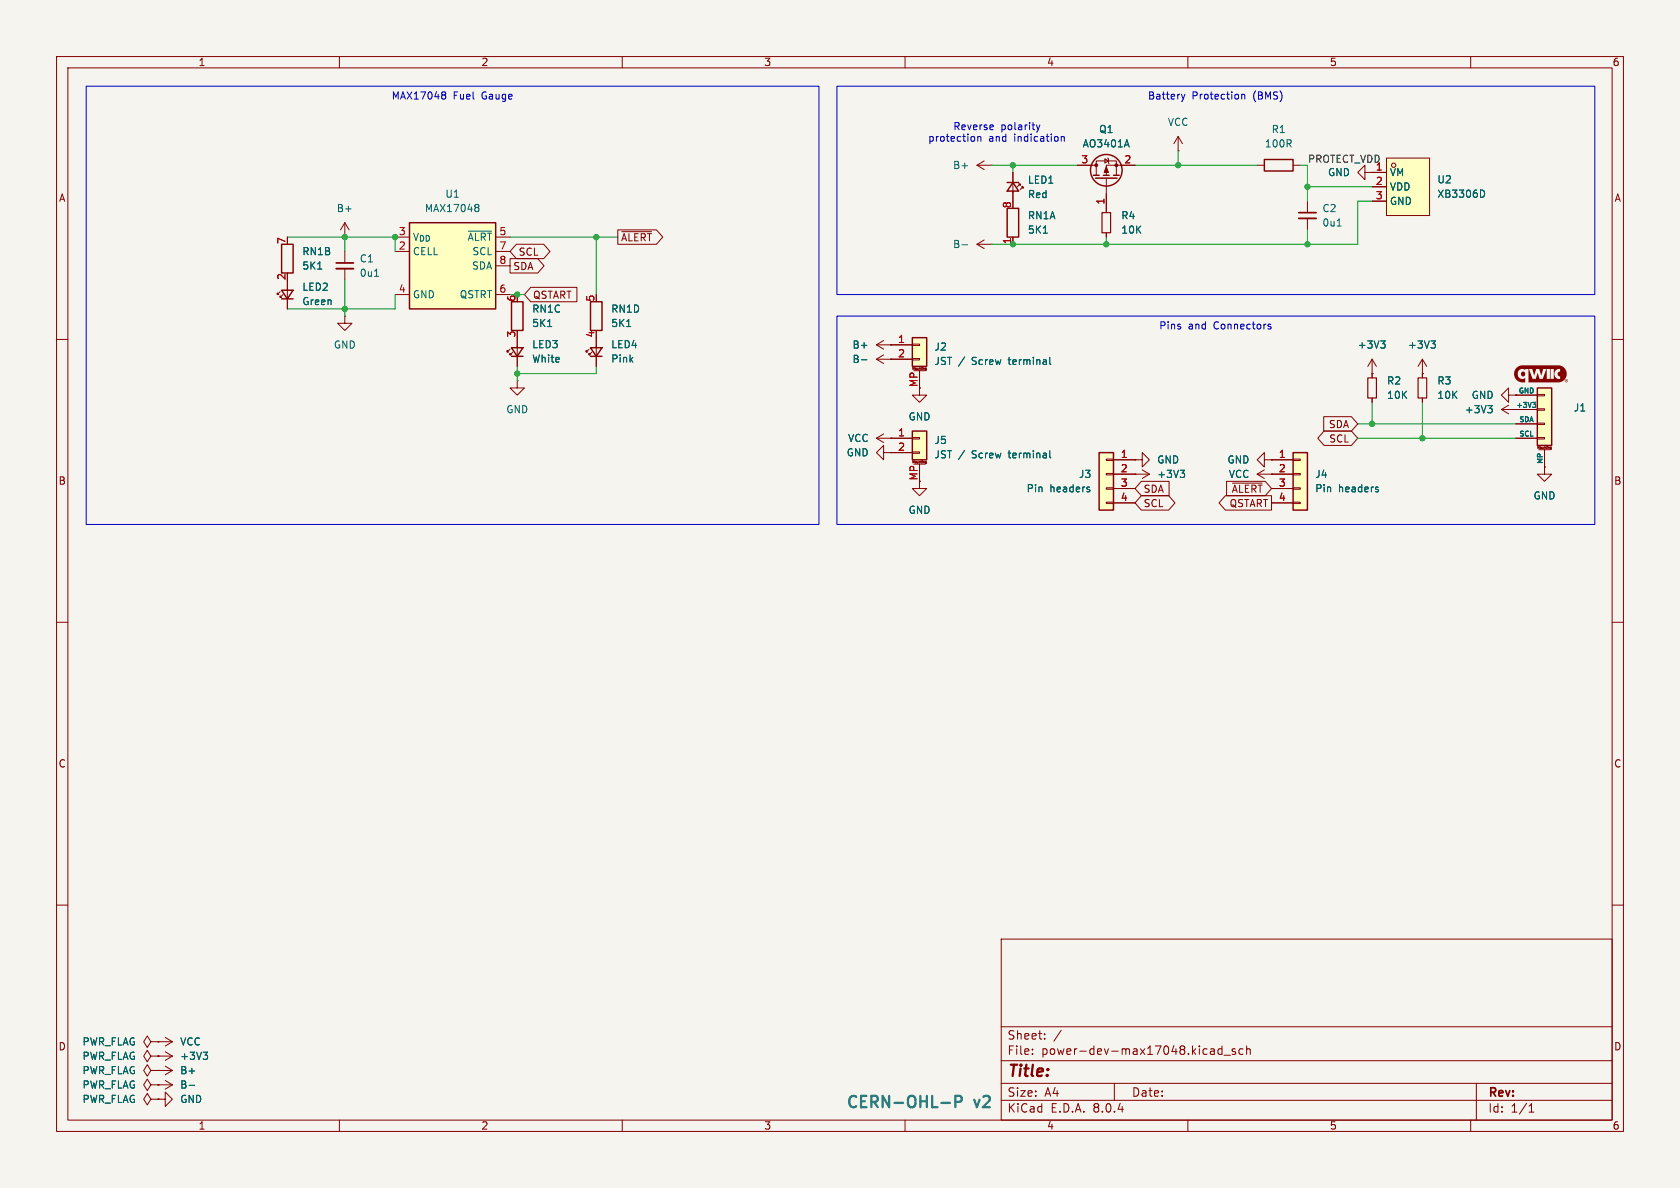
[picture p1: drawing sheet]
<svg xmlns="http://www.w3.org/2000/svg" width="297mm" height="210mm" viewBox="0 0 297 210" stroke-linecap="round" stroke-linejoin="round" font-family="sans-serif">
<path d="M0 0h297v210h-297z" fill="#f5f4ef" stroke="#f5f4ef" stroke-width=".18"/>
<g fill="none" stroke="#840000" stroke-width=".18">
<path d="M10 10h277v190h-277zM12 12h273v186h-273zM60 10v2M110 10v2M160 10v2M210 10v2M260 10v2M10 60h2M61 44.5v2M61 47.5v2M285 60h2M156.2 80v-1.3l-1.3 1.3 1.3 1.3v-1.3h1.3"/>
<path d="M157.5 80h.1M162.6 85.1v1.3h1.2l-1.2 1.2-1.3-1.2h1.3M10 110h2M285 110h2M10 160h2M285 160h2M177 166h108v32h-108zM60 198v2M110 198v2M160 198v2M177 194.5h108M177 191.5h108"/>
<path d="M177 187.5h108M177 181.5h108M182.5 186.3v.1M182.5 185.5v.1M184.7 183.6v.1M184.7 182.8v.1M187.6 182.1l-1.3 2M197 191.5v3M210 198v2M216 184.9v1.5M216 185.5l-.4-.1-.3 .3v.4l.2 .2h.5M216.4 186.5h1.1"/>
<path d="M218.4 185.5l-.4-.1-.2 .2 .1 .2 .5 .2v.3h-.6M219.7 185.5l-.4-.1-.3 .3v.4l.2 .2h.5M220.4 185.5l.2-.1 .4 .1v.9M220.4 184.9v1.5M260 198v2M261 191.5v6.5M270.3 196.6h.9M270.3 195.5l.4-.4v1.5"/>
</g>
<path d="M59.4 47.5h3.1" fill="none" stroke="#840000" stroke-width=".33"/>
<path d="M59.4 46.5h3.1" fill="none" stroke="#840000" stroke-width=".3"/>
<path d="M66.2 48.8h.7" fill="none" stroke="#006464" stroke-width=".18"/>
<path d="M228.6 80h2.5v10.2h-2.5z" fill="#ffffc2"/>
<path d="M224.8 81.3h3.8M224.8 83.8h3.8M224.8 86.4h3.8M224.8 88.9h3.8M228.6 88.8h1.3v.2h-1.3zM228.6 86.2h1.3v.3h-1.3zM228.6 83.7h1.3v.2h-1.3zM228.6 81.2h1.3v.2h-1.3z" fill="none" stroke="#840000" stroke-width=".18"/>
<path d="M228.6 80h2.5v10.2h-2.5z" fill="none" stroke="#840000" stroke-width=".25"/>
<path d="M243.5 86.5l.2 .2-.2 .2M243.5 86.1l.1 .1" fill="none" stroke="#006464" stroke-width=".18"/>
<path d="M271.8 68.6h2.5v10.1h-2.5z" fill="#ffffc2"/>
<g fill="#840000">
<path d="M276.8 67.2h.2v.2h-.2v-.1h.2h-.2z"/>
<path d="M276.7 67.1h.4v.4h-.4l-.1-.2 .3 .2 .2-.2-.2-.2-.3 .2z"/>
<path d="M268.1 65l.5-.3 .5-.1h6.6l.5 .2 .5 .4 .2 .5 .1 .6-.4 .8-.8 .5h-5.6v-2.4l.7 1.8h.6l.3-1.1 .4 1.1h2.5v-.9h.1l.2 .7 .7 .2h.1v-.5l-.3-.1-.1-.3 .1-.3 .3-.1v-.5l-.7 .2-.3 .7h-.1v-.9h-.6v1.8h-.1v-1.8h-.6v1.8h-.7l.7-1.8h-.6l-.3 1.2-.4-1.2h-.5l-.4 1.2-.3-1.2h-1.3v.3l-.3-.2-.3-.1-.6 .4-.1 .8 .2 .3 .4 .3h.4l.3-.3v.9h-.7l-.7-.3-.4-.7-.1-.8z"/>
<circle cx="269.3" cy="66.1" r=".41"/>
</g>
<g fill="none" stroke="#840000" stroke-width=".18">
<path d="M190.5 29.2h3.3M193.8 31v-2.6h3.6v2.6M195.3 28.1l.7 .3-.7 .4zM195.6 31.5v5.3M195.8 27.9l.2 .2v.7l.1 .2M200.7 29.2h-5.1v1.8M49.5 51.6l-.5 .5v-.3v.3h.3M50 52.1l-.5 .5v-.3v.3h.3M50.8 49.5v5.1M61 55.9v1.3h1.2l-1.2 1.2-1.3-1.2h1.3M61 55.9h.1M154.9 77.5h2.6"/>
<path d="M154.9 77.5l1.3 .7M156.2 76.7l-1.3 .8M157.5 77.5h.1M268 69.9h3.8M268 72.4h3.8M268 74.9h3.8M268 77.5h3.8M271.8 77.3h1.2v.3h-1.2zM271.8 74.8h1.2v.3h-1.2zM271.8 72.3h1.2v.2h-1.2zM271.8 69.7h1.2v.3h-1.2zM272 79.5h2.1"/>
<path d="M273 79.5v3.1M274.1 79.2v.1M274.1 79.3h.1M274.2 79v.3l-.1 .1M274.2 79.3h-.1M274.2 79.1h-.1M273 82.6v1.2h1.3l-1.3 1.3-1.2-1.3h1.2M273 82.6h.1"/>
</g>
<g fill="none" stroke="#840000" stroke-width=".25">
<path d="M193.3 31h1M193.7 31.5h3.8M195.1 31h1M196.8 31h1.1M49.8 43.2h2v5.1h-2zM49.8 51.3h2l-1 1.5zM49.8 52.8h2M271.8 68.6h2.5v10.1h-2.5z"/>
<circle cx="195.6" cy="30.1" r="2.79"/>
</g>
<path d="M199.2 24.7l.4 1.3M56.2 47.6h.7M270.9 71.1h.6l-.3 .4 .2 .1 .1 .3-.2 .1h-.2" fill="none" stroke="#006464" stroke-width=".18"/>
<g fill="#840000" stroke="#840000" stroke-width=".18">
<path d="M195.6 29.5l.4 1h-.8z"/>
<circle cx="197.4" cy="29.2" r=".25"/>
<circle cx="193.8" cy="29.2" r=".25"/>
</g>
<path d="M72.4 39.4h15.2v15.2h-15.2z" fill="#ffffc2"/>
<path d="M72.4 39.4h15.2v15.2h-15.2zM90.4 53.3h2.1v5.1h-2.1zM104.4 53.3h2v5.1h-2zM90.4 61.5h2.1l-1.1 1.5zM90.4 63h2.1M104.4 61.5h2l-1 1.5zM104.4 63h2" fill="none" stroke="#840000" stroke-width=".25"/>
<g fill="none" stroke="#840000" stroke-width=".18">
<path d="M61 39.4l-.8 1.2M61 39.4v2.5M61 39.4l.7 1.2M172.7 29.2l1.3 .8M172.7 29.2h2.6M174 28.4l-1.3 .8M175.3 29.2h.1M61 41.9h.1M69.8 44.5h2.6M69.8 41.9h2.6M69.8 52.1h2.6M87.6 44.5h2.6"/>
<path d="M87.6 41.9h2.6M87.6 52.1h2.6M87.6 47h2.6M91.4 59.7v5.1M105.4 59.7v5.1M90.2 61.7l-.5 .5v-.2v.2h.2M90.7 62.2l-.5 .5v-.2v.2h.2M91.4 67.3v1.3h1.3l-1.3 1.3-1.2-1.3h1.2M91.4 67.3h.1M104.1 61.7l-.5 .5v-.2v.2h.3M104.6 62.2l-.5 .5v-.2v.2h.3M242.6 66h.1"/>
<path d="M242.6 63.5v3.3M242.6 70.4v.7M242.6 63.5l-.8 1.3M242.6 63.5l.7 1.3M251.5 66h.1M251.5 63.5v3.3M251.5 70.4v.7M251.5 63.5l-.8 1.3M251.5 63.5l.7 1.3M265.4 72.4l1.3 .8M265.4 72.4h2.6M266.7 69.9v-1.3l-1.3 1.3 1.3 1.2v-1.2h1.3"/>
<path d="M266.7 71.6l-1.3 .8M268 69.9h.1M26.7 191.8l-.7-1-.6 1 .6 1 .7-1h1.2M26.7 184.2l-.7-1.1-.6 1.1 .6 1 .7-1h1.2M26.7 186.7l-.7-1-.6 1 .6 1 .7-1h1.2M26.7 189.2l-.7-1-.6 1 .6 1 .7-1h1.2M26.7 194.3l-.7-1-.6 1 .6 1 .7-1h1.2M27.9 191.8h.1M27.9 184.2h.1M27.9 186.7h.1M27.9 189.2h.1M27.9 194.3h.1"/>
<path d="M27.9 194.3h1.3v-1.3l1.3 1.3-1.3 1.3v-1.3M27.9 189.2h2.6M27.9 186.7h2.6M27.9 191.8h2.6M27.9 184.2h2.6M29.2 188.5l1.3 .7M29.2 185.9l1.3 .8M29.2 191l1.3 .8M29.2 183.4l1.3 .8M30.5 189.2l-1.3 .8M30.5 186.7l-1.3 .8M30.5 191.8l-1.3 .7"/>
<path d="M30.5 184.2l-1.3 .7"/>
</g>
<g fill="none" stroke="#006464" stroke-width=".18">
<path d="M84.2 36.1h.2l.3 .3-.3 .3M84.2 36.7h.2M84.4 36.7l.3 .2v.3l-.2 .1-.3 .1M82.8 40.9h4.1M96.8 57.7h.7M110.8 57.7h.7M244.1 60.3h.8l-.5 .5M244.6 60.8l.3 .2v.3l-.3 .2M253 60.3h.8l-.5 .5M253.5 60.8l.3 .2v.3l-.3 .2M263 71.7h.8l-.4 .5M263.6 72.2l.2 .2v.3l-.2 .3"/>
<path d="M33.4 191.9h1M35.9 186h.8l-.4 .5M36.5 186.5l.2 .2v.3l-.2 .3"/>
</g>
<path d="M241.8 66.8h1.5v3.6h-1.5zM250.7 66.8h1.5v3.6h-1.5z" fill="none" stroke="#840000" stroke-width=".2"/>
<path d="M161.3 76.2h2.5v5.1h-2.5z" fill="#ffffc2"/>
<path d="M157.5 77.5h3.8M161.3 79.9h1.3v.2h-1.3zM161.3 77.3h1.3v.3h-1.3zM157.5 80h3.8M161.5 82h2.1M162.6 82v3.1M163.6 81.6h.1v.3h-.1M163.6 81.8h.1M223.5 81.3v-1.3l-1.3 1.3 1.3 1.3v-1.3h1.3M224.8 81.3h.1" fill="none" stroke="#840000" stroke-width=".18"/>
<path d="M161.3 76.2h2.5v5.1h-2.5z" fill="none" stroke="#840000" stroke-width=".25"/>
<path d="M170.5 79.6l-1.1 1.6M185.6 79.7v1.1l.2 .1" fill="none" stroke="#006464" stroke-width=".18"/>
<path d="M194.3 80h2.5v10.2h-2.5z" fill="#ffffc2"/>
<g fill="none" stroke="#840000" stroke-width=".18">
<path d="M208.3 26.7h.1M208.3 24.1l-.8 1.3M208.3 24.1v2.6M208.3 24.1l.7 1.3M154.9 61l1.3 .7M154.9 61h2.6M156.2 60.2l-1.3 .8M157.5 61h.1M162.6 68.6v1.3h1.2l-1.2 1.2-1.3-1.2h1.3M195.6 88.8h1.2v.2h-1.2zM195.6 86.2h1.2v.3h-1.2zM195.6 83.7h1.2v.2h-1.2z"/>
<path d="M195.6 81.2h1.2v.2h-1.2zM196.8 81.3h3.9M196.8 83.8h6.4M196.8 86.4h3.9M196.8 88.9h3.9M200.7 81.3h1.2v1.3l1.3-1.3-1.3-1.3v1.3M200.7 81.3h.1M200.7 83.8h.1M201.9 83.1l1.3 .7M203.2 83.8l-1.3 .8M222.2 83.8h2.6M222.2 83.8l1.3 .8"/>
<path d="M223.5 83.1l-1.3 .7M224.8 83.8h.1"/>
</g>
<path d="M194.3 80h2.5v10.2h-2.5z" fill="none" stroke="#840000" stroke-width=".25"/>
<path d="M192.5 86.5l.2 .2-.2 .2M192.5 86.1l.1 .1M208.6 83.1h.8l-.4 .5M209.2 83.6l.2 .3v.3l-.2 .2" fill="none" stroke="#006464" stroke-width=".18"/>
<path d="M161.3 59.7h2.5v5.1h-2.5z" fill="#ffffc2"/>
<g fill="none" stroke="#840000" stroke-width=".18">
<path d="M179.1 30.5v5.1M180.1 32.5h.2v.3v-.3l-.5 .5M180.6 33h.2v.3v-.3l-.5 .5M195.6 36.8v.8M222.2 29.2h1.3M228.6 29.2h1.3M179.1 41.9v1.3M195.6 41.1v.8M154.9 63.5h6.4M154.9 63.5l1.3 .8M156.2 62.7l-1.3 .8M157.5 63.5h.1"/>
<path d="M157.5 61h3.8M161.3 63.4h1.3v.2h-1.3zM161.3 60.8h1.3v.3h-1.3zM161.5 65.5h2.1M162.6 65.5v3.1M163.6 65.3h.1M163.7 65.1v.3h-.1M163.7 65.1h-.1"/>
</g>
<path d="M178.1 36.8h2v5.1h-2zM178.1 32.3h2M179.1 32.3l1 1.5h-2zM223.5 28.2h5.1v2h-5.1zM161.3 59.7h2.5v5.1h-2.5z" fill="none" stroke="#840000" stroke-width=".25"/>
<path d="M184.4 41.2h.8M152.3 63.6h1M170.5 63.1l-1.1 1.6M185.6 63.2v1.1l.2 .1" fill="none" stroke="#006464" stroke-width=".18"/>
<path d="M194.8 37.6h1.5v3.5h-1.5z" fill="none" stroke="#840000" stroke-width=".2"/>
<path d="M245.1 27.9h7.6v10.2h-7.6z" fill="#ffffc2"/>
<g fill="none" stroke="#840000" stroke-width=".18">
<path d="M179.1 30.5v1.8M179.1 33.8v1.8M190.5 29.2h2.5M195.6 34.3v3.3M198.1 29.2h2.6M231.1 35.6v2M231.1 38.6v2M241.3 30.5v-1.3l-1.3 1.3 1.3 1.3v-1.3h1.3M242.6 30.5h.1M242.6 30.5h2.5M242.6 33h2.5M242.6 35.6h2.5"/>
<path d="M245.1 27.9h7.6v10.2h-7.6zM50.8 49.5v1.8M50.8 52.8v1.8M90.2 45.7h4.9l1.1 1.3-1.1 1.3h-4.9zM91.3 43.2h4.8l1.1 1.3-1.1 1.2h-4.8l-1.1-1.2zM91.4 59.7v1.8M93.8 50.8h8.2v2.5h-8.2l-1.1-1.2zM105.4 59.7v1.8M109.2 40.6h6.9l1.1 1.3-1.1 1.3h-6.9zM109.9 41h5.3M172.7 43.2l1.3 .7M172.7 43.2h2.6"/>
<path d="M174 42.4l-1.3 .8M175.3 43.2h.1M179.1 41.9v1.3M195.6 41.1v.8M91.4 63v1.8M105.4 63v1.8M157.5 63.5h.1M157.5 61h.1M157.5 77.5h.1M157.5 77.5h3.8M157.5 61h3.8M157.5 63.5h3.8"/>
<path d="M162.6 65.5v3.1M234 73.7h4.9l1.1 1.2-1.1 1.3h-4.9zM234.1 76.2h4.8l1.1 1.3-1.1 1.2h-4.8l-1.1-1.2zM242.6 66h.1M242.6 66v.8M242.6 70.4v.7M251.5 66h.1M251.5 66v.8M251.5 70.4v.7M268 69.9h.1M268 77.5h3.8M268 69.9h3.8"/>
<path d="M268 72.4h3.8M268 74.9h3.8M273 79.5v3.1M157.5 80h.1M157.5 80h3.8M162.6 82v3.1M196.8 81.3h3.9M196.8 83.8h3.9M196.8 86.4h3.9M196.8 88.9h3.9M200.7 83.8h.1M200.7 81.3h.1"/>
<path d="M201.8 87.6h4.8l1.1 1.3-1.1 1.3h-4.8l-1.1-1.3zM201.8 85.1h4.9v2.5h-4.9l-1.1-1.2zM216.6 87.6h8.2v2.6h-8.2l-1.1-1.3zM216.8 85.1h6.9l1.1 1.3-1.1 1.2h-6.9zM217.9 85.4h5.2M224.8 83.8h.1M224.8 81.3h.1M224.8 81.3h3.8M224.8 83.8h3.8M224.8 86.4h3.8M224.8 88.9h3.8M273 82.6h.1"/>
<path d="M27.9 184.2h.1M27.9 191.8h.1M27.9 186.7h.1M27.9 189.2h.1M27.9 194.3h.1"/>
<circle cx="246.4" cy="29.2" r=".38"/>
</g>
<g fill="none" stroke="#006464" stroke-width=".18">
<path d="M199.2 24.7l.4 1.3M236.4 40h.7M262 33.6a.69 .69 0 0 1 .5 .6 .69 .69 0 0 1-.5 .7M56.2 47.6h.7M96.8 57.7h.7M110.8 57.7h.7M170.1 43.3h.9M184.4 41.2h.8M152.3 63.6h1M170.5 79.6l-1.1 1.6M170.5 63.1l-1.1 1.6M185.6 79.7v1.1l.2 .1"/>
<path d="M185.6 63.2v1.1l.2 .1M244.1 60.3h.8l-.5 .5M244.6 60.8l.3 .2v.3l-.3 .2M253 60.3h.8l-.5 .5M253.5 60.8l.3 .2v.3l-.3 .2M263 71.7h.8l-.4 .5M263.6 72.2l.2 .2v.3l-.2 .3M270.9 71.1h.6l-.3 .4 .2 .1 .1 .3-.2 .1h-.2M192.5 86.5l.2 .2-.2 .2M192.5 86.1l.1 .1M208.6 83.1h.8l-.4 .5M209.2 83.6l.2 .3v.3l-.2 .2"/>
<path d="M243.5 86.5l.2 .2-.2 .2M243.5 86.1l.1 .1M33.4 191.9h1M35.9 186h.8l-.4 .5M36.5 186.5l.2 .2v.3l-.2 .3"/>
</g>
<path d="M229.6 38.6h3.1" fill="none" stroke="#840000" stroke-width=".33"/>
<path d="M229.6 37.6h3.1" fill="none" stroke="#840000" stroke-width=".3"/>
<path d="M166.4 195h1.5M168.9 194.8h.8a.54 .54 0 0 0 .4-.5 .54 .54 0 0 0-.4-.6h-.8v2" fill="none" stroke="#0099b0" stroke-width=".4"/>
<g fill="none" stroke="#0000c2" stroke-width=".18">
<path d="M15.2 15.2h129.6v77.5h-129.6zM78.3 16.2l.4 .1 .1 .2-.2 .3M78.3 16.8h.3M78.6 16.8l.2 .2v.3l-.1 .2h-.4M148 15.2h133.9v36.9h-133.9zM208.9 16.7l.3 .8M209.2 17.5l-.2 .4M209.5 16.7l-.3 .8M219.5 16.7v.8M219.5 16.8l.2-.1h.3l.1 .8M172.3 24.2v.7M172.9 24.1v.9"/>
<path d="M172.9 24.2l.1-.1 .3 .1 .1 .8M175.6 22.1v.3l-.6 .1M183.2 22.1l.3 .8M183.5 22.9l-.3 .5M183.8 22.1l-.3 .8M187.6 24.2l.2-.1 .3 .1 .1 .8M187.6 24.1v.9M148 55.9h133.9v36.8h-133.9zM224.2 57.7l.5 .1v.2l-.2 .2-.3-.1M224.2 57.4h.5"/>
</g>
<g fill="none" stroke="#009600" stroke-width=".18">
<path d="M175.3 29.2h15.2M179.1 29.2v1.3M200.7 29.2h21.5M208.3 26.7v2.5M229.9 29.2h1.2v6.4M231.1 33h11.5M242.6 35.6h-2.6v7.6h-64.7M50.8 41.9h19v2.6M61 41.9v2.6M61 49.5v6.4M69.8 52.1v2.5h-19M90.2 41.9h19"/>
<path d="M91.4 52.1h1.3M105.4 41.9v10.2M195.6 41.9v1.3M231.1 40.6v2.6M91.4 64.8v2.5M105.4 64.8v1.2h-14M240 74.9h28M240 77.5h28M242.6 71.1v3.8M251.5 71.1v6.4"/>
</g>
<g fill="#009600" stroke="#009600" stroke-width=".18">
<circle cx="179.1" cy="29.2" r=".46"/>
<circle cx="179.1" cy="43.2" r=".46"/>
<circle cx="195.6" cy="43.2" r=".46"/>
<circle cx="208.3" cy="29.2" r=".46"/>
<circle cx="91.4" cy="52.1" r=".46"/>
<circle cx="91.4" cy="66" r=".46"/>
<circle cx="61" cy="41.9" r=".46"/>
<circle cx="69.8" cy="41.9" r=".46"/>
<circle cx="105.4" cy="41.9" r=".46"/>
<circle cx="231.1" cy="33" r=".46"/>
<circle cx="242.6" cy="74.9" r=".46"/>
<circle cx="251.5" cy="77.5" r=".46"/>
<circle cx="231.1" cy="43.2" r=".46"/>
<circle cx="61" cy="54.6" r=".46"/>
</g>
<text font-size="2.8" fill="#840000" x="178" y="190.9">Title:</text>
<g font-size="2.8" fill="#0099b0">
<text x="149.4" y="196.4">CERN-OHL-P</text>
<text x="172.3" y="196.4">v2</text>
</g>
<g font-size="2.1" fill="#840000">
<text x="178" y="184">Sheet:</text>
<text x="178" y="186.7">File:</text>
<text x="184.1" y="186.7">power-dev-max17048.kicad_sch</text>
<text x="178" y="196.9">KiCad</text>
<text x="178" y="194.1">Size:</text>
<text x="184.7" y="194.1">A4</text>
<text x="185.7" y="196.9">E.D.A.</text>
<text x="193.3" y="196.9">8.0.4</text>
<text x="200" y="194.1">Date:</text>
<text x="263" y="194.3">Rev:</text>
<text x="263" y="196.9">Id:</text>
<text x="267.1" y="196.9">1/1</text>
</g>
<g font-size="1.8" fill="#840000">
<text x="35" y="11.9">1</text>
<text x="85" y="11.9">2</text>
<text x="135" y="11.9">3</text>
<text x="185" y="11.9">4</text>
<text x="235" y="11.9">5</text>
<text x="285" y="11.9">6</text>
<text x="10.3" y="35.9">A</text>
<text x="285.3" y="35.9">A</text>
<text x="90.6" y="47.9">SDA</text>
<text x="91.6" y="45.4">SCL</text>
<text x="109.7" y="42.9">~{ALERT}</text>
<text x="94.1" y="53">QSTART</text>
<text x="162.3" y="68.5" transform="rotate(-90 162.3 68.5)">MP</text>
<text x="234.8" y="75.9">SDA</text>
<text x="234.9" y="78.4">SCL</text>
<text x="10.3" y="85.9">B</text>
<text x="162.3" y="85" transform="rotate(-90 162.3 85)">MP</text>
<text x="202.1" y="89.9">SCL</text>
<text x="202.1" y="87.3">SDA</text>
<text x="217.3" y="89.9">QSTART</text>
<text x="217.7" y="87.3">~{ALERT}</text>
<text x="285.3" y="85.9">B</text>
<text x="10.3" y="135.9">C</text>
<text x="285.3" y="135.9">C</text>
<text x="10.3" y="185.9">D</text>
<text x="285.3" y="185.9">D</text>
<text x="35" y="199.9">1</text>
<text x="85" y="199.9">2</text>
<text x="135" y="199.9">3</text>
<text x="185" y="199.9">4</text>
<text x="235" y="199.9">5</text>
<text x="285" y="199.9">6</text>
</g>
<g font-size="1.8" fill="#0000c2">
<text x="69.1" y="17.9">MAX17048</text>
<text x="80.1" y="17.9">Fuel</text>
<text x="85.3" y="17.9">Gauge</text>
<text x="202.8" y="17.9">Battery</text>
<text x="210.7" y="17.9">Protection</text>
<text x="221.6" y="17.9">(BMS)</text>
<text x="168.4" y="23.2">Reverse</text>
<text x="176.9" y="23.2">polarity</text>
<text x="164" y="25.3">protection</text>
<text x="174.8" y="25.3">and</text>
<text x="179.4" y="25.3">indication</text>
<text x="204.8" y="58.6">Pins</text>
<text x="210.1" y="58.6">and</text>
<text x="214.7" y="58.6">Connectors</text>
</g>
<g font-size="1.8" fill="#006464">
<text x="194.2" y="23.7">Q1</text>
<text x="206.4" y="22.5">VCC</text>
<text x="224.7" y="23.7">R1</text>
<text x="191.3" y="26.3">AO3401A</text>
<text x="223.5" y="26.3">100R</text>
<text x="78.6" y="35.2">U1</text>
<text x="168.4" y="30.1">B+</text>
<text x="181.6" y="32.7">LED1</text>
<text x="181.6" y="35.2">Red</text>
<text x="234.7" y="31.3">GND</text>
<text x="245.6" y="31.3">VM</text>
<text x="245.6" y="33.9">VDD</text>
<text x="254" y="32.6">U2</text>
<text x="254" y="35.2">XB3306D</text>
<text x="59.4" y="37.7">B+</text>
<text x="75" y="37.7">MAX17048</text>
<text x="181.6" y="39">RN1A</text>
<text x="181.6" y="41.5">5K1</text>
<text x="198.1" y="39">R4</text>
<text x="198.1" y="41.5">10K</text>
<text x="233.7" y="37.7">C2</text>
<text x="233.7" y="40.2">0u1</text>
<text x="245.6" y="36.4">GND</text>
<text x="53.3" y="45.3">RN1B</text>
<text x="53.3" y="47.9">5K1</text>
<text x="63.5" y="46.6">C1</text>
<text x="72.9" y="45.3">CELL</text>
<text x="72.9" y="42.8">V_{DD}</text>
<text x="82.6" y="42.8">~{ALRT}</text>
<text x="83.4" y="47.9">SDA</text>
<text x="83.4" y="45.3">SCL</text>
<text x="168.4" y="44">B-</text>
<text x="53.3" y="51.6">LED2</text>
<text x="63.5" y="49.1">0u1</text>
<text x="72.9" y="52.9">GND</text>
<text x="81.2" y="52.9">QSTRT</text>
<text x="53.3" y="54.1">Green</text>
<text x="94" y="55.5">RN1C</text>
<text x="94" y="58">5K1</text>
<text x="108" y="55.5">RN1D</text>
<text x="108" y="58">5K1</text>
<text x="58.9" y="61.8">GND</text>
<text x="94" y="64.3">White</text>
<text x="94" y="61.8">LED3</text>
<text x="108" y="64.3">Pink</text>
<text x="108" y="61.8">LED4</text>
<text x="150.6" y="61.8">B+</text>
<text x="150.6" y="64.4">B-</text>
<text x="165.1" y="62.2">J2</text>
<text x="165.1" y="64.7">JST</text>
<text x="171.9" y="64.7">Screw</text>
<text x="178.6" y="64.7">terminal</text>
<text x="239.9" y="61.8">+3V3</text>
<text x="248.8" y="61.8">+3V3</text>
<text x="245.1" y="68.2">R2</text>
<text x="245.1" y="70.7">10K</text>
<text x="254" y="68.2">R3</text>
<text x="254" y="70.7">10K</text>
<text x="260.1" y="70.7">GND</text>
<text x="89.4" y="73.3">GND</text>
<text x="160.5" y="74.5">GND</text>
<text x="258.9" y="73.3">+3V3</text>
<text x="278.1" y="72.9">J1</text>
<text x="149.6" y="80.9">GND</text>
<text x="149.8" y="78.3">VCC</text>
<text x="165.1" y="78.7">J5</text>
<text x="165.1" y="81.2">JST</text>
<text x="171.9" y="81.2">Screw</text>
<text x="178.6" y="81.2">terminal</text>
<text x="204.5" y="82.1">GND</text>
<text x="216.9" y="82.1">GND</text>
<text x="181.4" y="87.2">Pin</text>
<text x="185.6" y="87.2">headers</text>
<text x="190.7" y="84.7">J3</text>
<text x="204.5" y="84.7">+3V3</text>
<text x="217.1" y="84.7">VCC</text>
<text x="232.4" y="84.7">J4</text>
<text x="232.4" y="87.2">Pin</text>
<text x="236.6" y="87.2">headers</text>
<text x="271" y="88.5">GND</text>
<text x="160.5" y="91">GND</text>
<text x="14.5" y="185">PWR_FLAG</text>
<text x="31.8" y="185">VCC</text>
<text x="14.5" y="187.6">PWR_FLAG</text>
<text x="14.5" y="190.1">PWR_FLAG</text>
<text x="31.8" y="190.1">B+</text>
<text x="31.8" y="187.6">+3V3</text>
<text x="14.5" y="192.6">PWR_FLAG</text>
<text x="14.5" y="195.2">PWR_FLAG</text>
<text x="31.8" y="195.2">GND</text>
<text x="31.8" y="192.6">B-</text>
</g>
<g font-size="1.8" fill="#a90000">
<text x="191.1" y="29">3</text>
<text x="198.7" y="29">2</text>
<text x="243.1" y="30.2">1</text>
<text x="243.1" y="32.8">2</text>
<text x="243.1" y="35.3">3</text>
<text x="70.4" y="41.7">3</text>
<text x="88.2" y="41.7">5</text>
<text x="178.8" y="36.9" transform="rotate(-90 178.8 36.9)">8</text>
<text x="195.3" y="36.3" transform="rotate(-90 195.3 36.3)">1</text>
<text x="50.5" y="43.3" transform="rotate(-90 50.5 43.3)">7</text>
<text x="70.4" y="44.2">2</text>
<text x="88.2" y="44.2">7</text>
<text x="88.2" y="46.7">8</text>
<text x="178.8" y="43.3" transform="rotate(-90 178.8 43.3)">1</text>
<text x="50.5" y="49.6" transform="rotate(-90 50.5 49.6)">2</text>
<text x="70.4" y="51.8">4</text>
<text x="88.2" y="51.8">6</text>
<text x="91.2" y="53.4" transform="rotate(-90 91.2 53.4)">6</text>
<text x="105.2" y="53.4" transform="rotate(-90 105.2 53.4)">5</text>
<text x="91.2" y="59.8" transform="rotate(-90 91.2 59.8)">3</text>
<text x="105.2" y="59.8" transform="rotate(-90 105.2 59.8)">4</text>
<text x="158.7" y="60.7">1</text>
<text x="158.7" y="63.2">2</text>
<text x="158.7" y="77.2">1</text>
<text x="158.7" y="79.8">2</text>
<text x="198" y="81">1</text>
<text x="198" y="83.6">2</text>
<text x="226" y="81">1</text>
<text x="226" y="83.6">2</text>
<text x="198" y="86.1">3</text>
<text x="198" y="88.6">4</text>
<text x="226" y="86.1">3</text>
<text x="226" y="88.6">4</text>
</g>
<text font-size="1.8" fill="#0f0f0f" x="231.1" y="28.9">PROTECT_VDD</text>
<g font-size="1.2" fill="#006464">
<text x="268.4" y="69.6">GND</text>
<text x="268" y="72.1">+3V3</text>
<text x="268.5" y="74.7">SDA</text>
<text x="268.5" y="77.2">SCL</text>
<text x="272.8" y="82.1" transform="rotate(-90 272.8 82.1)">MP</text>
</g>
<g font-size=".5" fill="#840000">
<text x="161.2" y="65.4">Mounting</text>
<text x="161.2" y="81.9">Mounting</text>
<text x="271.7" y="79.4">Mounting</text>
</g>
</svg>
